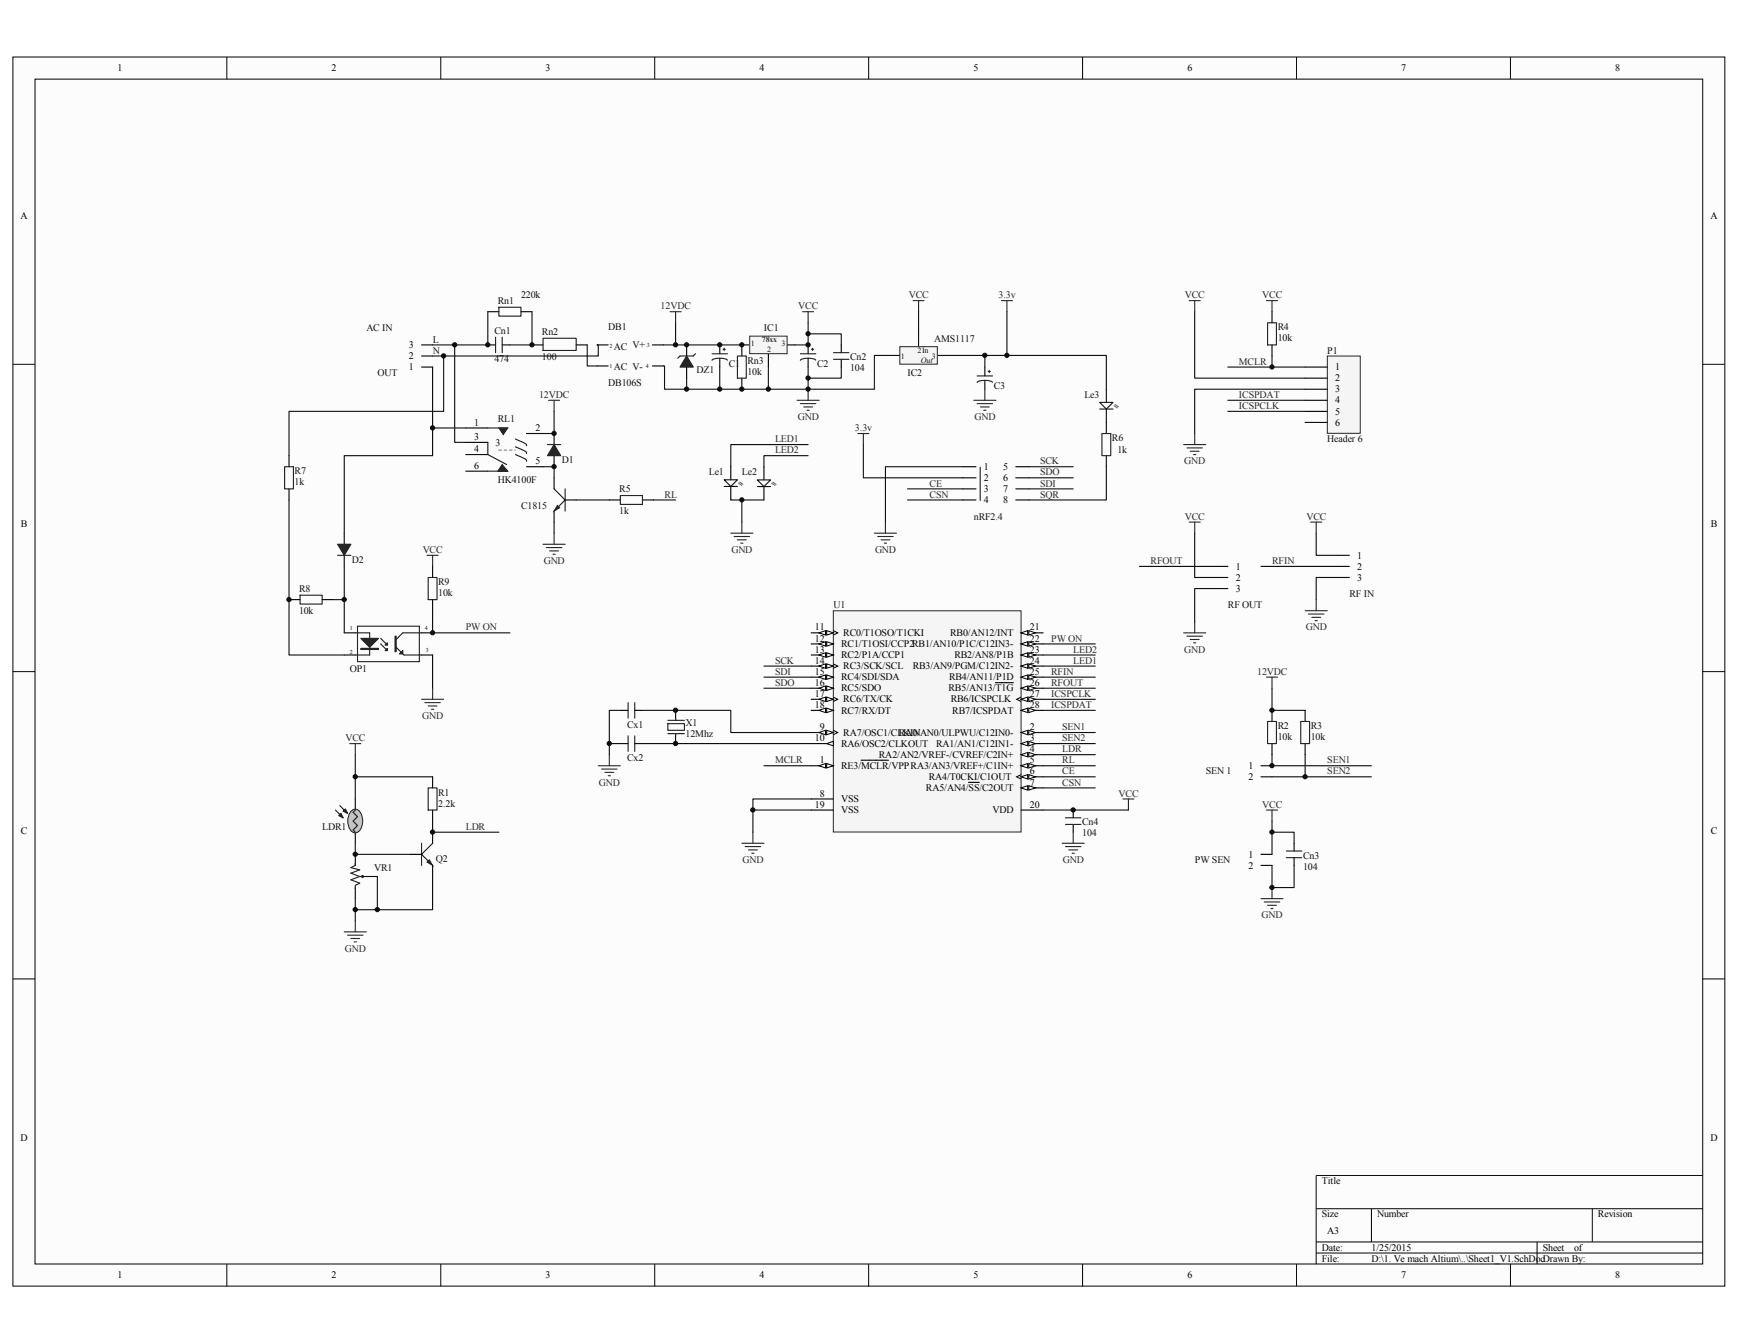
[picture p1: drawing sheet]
<svg xmlns="http://www.w3.org/2000/svg" width="279mm" height="216mm" viewBox="0 0 279 216" stroke-linecap="round" stroke-linejoin="round" font-family="sans-serif">
<path d="M2.1 9.2h275.2v197.6h-275.2z" fill="#fcfcfc"/>
<path d="M2.1 9.2h275.2v197.6h-275.2z" fill="none" stroke="#000" stroke-width=".16"/>
<path d="M5.7 12.7h268v190.5h-268z" fill="#fcfcfc"/>
<g fill="none" stroke="#000" stroke-width=".16">
<path d="M5.6 12.7h268.1v190.5h-268.1zM36.5 9.2v3.5M70.9 9.2v3.5M105.3 9.2v3.5M139.6 9.2v3.5M174 9.2v3.5M208.4 9.2v3.5M242.8 9.2v3.5M2.1 58.6h3.5M273.7 58.6h3.6M2.1 108h3.5M273.7 108h3.6"/>
<path d="M2.1 157.4h3.5M273.7 157.4h3.6M211.6 194.3h62.1M211.6 199.7h62.1M220.5 194.3v5.4M247.1 199.7v3.5M256 194.3v5.4M273.7 189h-62.1v14.2M36.5 203.2v3.6M70.9 203.2v3.6M105.3 203.2v3.6M139.6 203.2v3.6"/>
<path d="M174 203.2v3.6M208.4 203.2v3.6M211.6 201.4h62.1M242.8 203.2v3.6"/>
</g>
<g fill="none" stroke="#000" stroke-width=".18">
<path d="M78.4 55.5h1.3M78.4 50.1h1.8M80.7 55.5h1.3M83.7 50.1h1.8M85.5 55.5h1.8M92.6 55.5h1.8M110.4 55.5v1.7M110.4 59v1.8M115.7 55.5v1.4M115.7 57.6v1.4M119.3 55.5h2.1M123.5 56.8v2.1"/>
<path d="M125.7 55.5h2.1M129.9 55.5v1.4M129.9 57.6v1.4M158.3 59v1.4M158.3 61.1v1.5"/>
</g>
<g fill="none" stroke="#1c1c1c" stroke-width=".18">
<path d="M79.7 54.2v2.5M80.2 49.4h3.5v1.4h-3.5zM80.7 54.2v2.5M87.3 54.4h5.3v1.9h-5.3zM109.3 57.2h2.1M114.5 56.9h2.5M116.2 56.2h.4M116.4 56v.3M116.9 57.9a2.48 2.48 0 0 0-2.4 0M128.7 56.9h2.5M130.4 56.2h.4M130.6 56v.3"/>
<path d="M131.1 57.9a2.48 2.48 0 0 0-2.4 0M158.9 59.7h.3M159 59.5v.4M157.1 60.4h2.5M159.5 61.5a2.48 2.48 0 0 0-2.4 0"/>
</g>
<path d="M85.5 50.1v5.4h-3.5" fill="none" stroke="#0e0e0e" stroke-width=".18"/>
<path d="M110.4 57.2l1 1.8h-2.1z" fill="#1c1c1c" stroke="#1c1c1c" stroke-width=".18"/>
<path d="M109.3 57.2l-.3 .4M111.8 56.9l-.4 .3" fill="none" stroke="#141414" stroke-width=".18"/>
<path d="M120.5 54.1h6v2.8h-6z" fill="#f5f5f5"/>
<path d="M120.5 54h6v2.9h-6z" fill="none" stroke="#262626" stroke-width=".16"/>
<g fill="none" stroke="#0e0e0e" stroke-width=".18">
<path d="M78.4 50.1v5.4h-8.9M106.7 58.8h.1v3.8h16.7v-3.7M108.6 51.9v3.6M115.7 59v3.6M129.9 59v3.6h-6.4M129.9 51.9v3.6h-2.1M87.3 75h1.8v1.8M89.1 66.1v3.6h-1.8M129.9 73.3h-7.1v1.8M129.9 71.5h-12.4v3.5M89.1 83.9v1.8M92.6 80.4h5.4"/>
<path d="M117.5 80.4h5.3M119.3 80.4v3.5M98 119.5h1.7M99.7 114.2h-1.7v7.1"/>
</g>
<g fill="none" stroke="#262626" stroke-width=".18">
<path d="M107.7 50.1h1.8M108.6 50.1v1.8M129 50.1h1.8M129.9 50.1v1.8M88.2 64.4h1.8M89.1 64.4v1.7M128.1 64.4h3.6M128.7 64.9h2.5M129.2 65.4h1.4M129.7 66h.4M129.9 62.6v1.8M87.3 87.5h3.6"/>
<path d="M87.8 88h2.5M88.4 88.6h1.4M88.9 89.1h.4M89.1 85.7v1.8M117.5 85.7h3.5M118 86.2h2.5M118.6 86.8h1.4M119.1 87.3h.3M119.3 83.9v1.8M96.2 123.1h3.5M96.7 123.6h2.5M97.2 124.2h1.5"/>
<path d="M97.8 124.7h.3M98 121.3v1.8"/>
</g>
<g fill="none" stroke="#000" stroke-width=".18">
<path d="M67.8 59h1.7M67.8 57.2h1.7M67.8 55.5h1.7M74.9 73.1h3.5M74.9 75.7h3.5M74.9 68.8h3.5M74.9 71.1h3.5M84.6 69.7h2.7M84.6 75h2.7M89.1 69.7v1.8M89.1 73.3v1.7M89.1 76.8v1.8"/>
<path d="M117.5 75v2.1M117.5 78.3v2.1M122.8 75.1v2.1M122.8 78.3v2.1M89.1 82.2v1.7M90.9 80.4h1.7M99.7 114.2h1.3M99.7 119.5h1.3M102 114.2h1.3M102 119.5h1.3M108.6 114.2v1.6M108.6 117.9v1.6"/>
<path d="M57.1 128.4v1.8M57.1 133.8v1.8M202.7 123.1h1.8M202.7 124.9h1.8M202.7 137.3h1.8M202.7 139.1h1.8"/>
</g>
<g fill="#1c1c1c" stroke="#1c1c1c" stroke-width=".18">
<path d="M89.1 71.5l1 1.8h-2.1z"/>
<path d="M55.2 130.4l.3-.4 .4 .8z"/>
<path d="M54.8 130.8l.4 .7-.7-.4z"/>
</g>
<g fill="none" stroke="#1c1c1c" stroke-width=".18">
<path d="M78.4 68.8h3.2M78.4 75.7h3.2M78.4 73.1l3 1.6M82.9 71.8l1.5 .7 .3 .2-.1 .2M82.9 70.6l1.5 .7 .3 .2-.1 .2M82.9 73.1l1.5 .7 .3 .2-.1 .1M88 71.5h2.1M89.1 78.6l1.8 1.8-1.5 1.4M90.9 78.6v3.6M101 113v2.4M101 118.3v2.5M102 113v2.4"/>
<path d="M102 118.3v2.5M107.4 116.3h2.6v1.1h-2.6zM107.4 115.8h2.6M107.4 117.9h2.6M108.6 115.4v.4M108.6 117.9v.4M53.9 130.2l1.3 1.3M54.6 129.5l1.3 1.3"/>
</g>
<g fill="#1c1c1c" stroke="#1c1c1c" stroke-width=".16">
<path d="M89.6 81.3l.4 .3-.9 .6z"/>
<path d="M80.7 74.7l.9 1h-1.6z"/>
<path d="M80.2 68.8h1.4l-.7 1.1z"/>
</g>
<path d="M80.2 72.4h2.7" fill="none" stroke="#808080" stroke-width=".18" stroke-dasharray=".4 .4"/>
<path d="M78.4 71.1v2M116.4 77.1h2.2l-1.1 1.1zM116.4 78.2h2.2M121.7 77.2h2.2l-1.1 1zM121.7 78.2h2.2" fill="none" stroke="#131313" stroke-width=".18"/>
<path d="M118.7 77.7l.6 .3M118.9 77.5l.5 .3M124.1 77.7l.5 .3M124.2 77.5l.6 .4" fill="none" stroke="#6c6c6c" stroke-width=".18"/>
<path d="M56.4 130.4a.94 .94 0 0 1 1-.3 .94 .94 0 0 1 .7 .8 2.44 2.44 0 0 1-.6 2.9 1 1 0 0 1-1.4-.7 2.73 2.73 0 0 1 .3-2.7z" fill-rule="evenodd" fill="#c0c0c0" stroke="#1c1c1c" stroke-width=".16"/>
<path d="M118.6 57.2h1.4v3.6h-1.4zM134 57.8h2.5M134 56.7h2.5M57.1 130.2l-.3 .4 .7 .7-.7 .7 .7 .7-.7 .7 .3 .4M57.1 138.8v.3l-.7 .4 1.4 .3-1.4 .6 1.4 .5-1.4 .5 1.4 .6-.7 .3v.6M67.8 135.6v3.5M69.5 135.6l-1.7 1.7 1.4 1.5M58 140.9h.2" fill="none" stroke="#1c1c1c" stroke-width=".18"/>
<path d="M119.3 55.5v1.7M135.2 55.5v1.2M135.2 57.8v1.2M119.3 60.8v1.8M57.1 137.3v1.8M66 137.3h1.8M69.5 133.8v1.8M69.5 139.1v1.8M57.1 142.7v1.8M58 140.9h1.8" fill="none" stroke="#000" stroke-width=".18"/>
<path d="M129.9 53.7h5.3v1.8M110.4 60.8v1.8M57.1 135.6v1.7h8.9M57.1 121.3v7.1M57.1 124.9h12.4M69.5 132v1.8h10.7M57.1 144.5v3.5M59.8 140.9h.9v5.3h-3.6M69.5 140.9v5.3h-8.8" fill="none" stroke="#0e0e0e" stroke-width=".18"/>
<path d="M56.2 119.5h1.8M57.1 119.5v1.8M55.3 149.8h3.6M55.9 150.3h2.5M56.4 150.9h1.4M56.9 151.4h.4M57.1 148v1.8" fill="none" stroke="#262626" stroke-width=".18"/>
<path d="M58 140.9l.4-.2v.4z" fill="#1c1c1c" stroke="#1c1c1c" stroke-width=".18"/>
<path d="M68.7 138.6l.3-.4 .5 .9z" fill="#1c1c1c" stroke="#1c1c1c" stroke-width=".16"/>
<path d="M134 98.2h30.1v35.6h-30.1z" fill="#f5f5f5"/>
<path d="M134 98.2h30.1v35.6h-30.1z" fill="none" stroke="#262626" stroke-width=".16"/>
<path d="M164.1 117.8h3.6" fill="none" stroke="#000" stroke-width=".18"/>
<g fill="#fcfcfc" stroke="#000" stroke-width=".16">
<path d="M164.1 117.8l1.1-.4v.7z"/>
<path d="M165.4 117.4l1.1 .4-1.1 .3z"/>
</g>
<path d="M164.1 119.5h3.6" fill="none" stroke="#000" stroke-width=".18"/>
<g fill="#fcfcfc" stroke="#000" stroke-width=".16">
<path d="M164.1 119.5l1.1-.3v.7z"/>
<path d="M165.4 119.2l1.1 .3-1.1 .4z"/>
</g>
<path d="M164.1 121.3h3.6" fill="none" stroke="#000" stroke-width=".18"/>
<g fill="#fcfcfc" stroke="#000" stroke-width=".16">
<path d="M164.1 121.3l1.1-.3v.7z"/>
<path d="M165.4 121l1.1 .3-1.1 .4z"/>
</g>
<path d="M164.1 123.1h3.6" fill="none" stroke="#000" stroke-width=".18"/>
<g fill="#fcfcfc" stroke="#000" stroke-width=".16">
<path d="M164.1 123.1l1.1-.4v.8z"/>
<path d="M165.4 122.7l1.1 .4-1.1 .4z"/>
</g>
<path d="M164.1 124.9h3.6" fill="none" stroke="#000" stroke-width=".18"/>
<path d="M164.1 124.5l-.7 .4 .7 .3" fill="none" stroke="#000" stroke-width=".16"/>
<g fill="#fcfcfc" stroke="#000" stroke-width=".16">
<path d="M164.1 124.9l1.1-.4v.7z"/>
<path d="M165.4 124.5l1.1 .4-1.1 .3z"/>
</g>
<path d="M164.1 126.7h3.6" fill="none" stroke="#000" stroke-width=".18"/>
<g fill="#fcfcfc" stroke="#000" stroke-width=".16">
<path d="M164.1 126.7l1.1-.4v.7z"/>
<path d="M165.4 126.3l1.1 .4-1.1 .3z"/>
</g>
<path d="M164.1 101.7h3.6M155.7 125.8h1.7" fill="none" stroke="#000" stroke-width=".18"/>
<g fill="#fcfcfc" stroke="#000" stroke-width=".16">
<path d="M164.1 101.7l1.1-.3v.7z"/>
<path d="M165.4 101.4l1.1 .3-1.1 .4z"/>
</g>
<path d="M164.1 103.5h3.6" fill="none" stroke="#000" stroke-width=".18"/>
<g fill="#fcfcfc" stroke="#000" stroke-width=".16">
<path d="M164.1 103.5l1.1-.3v.7z"/>
<path d="M165.4 103.2l1.1 .3-1.1 .4z"/>
</g>
<path d="M164.1 105.3h3.6" fill="none" stroke="#000" stroke-width=".18"/>
<g fill="#fcfcfc" stroke="#000" stroke-width=".16">
<path d="M164.1 105.3l1.1-.4v.8z"/>
<path d="M165.4 104.9l1.1 .4-1.1 .4z"/>
</g>
<path d="M164.1 107.1h3.6" fill="none" stroke="#000" stroke-width=".18"/>
<g fill="#fcfcfc" stroke="#000" stroke-width=".16">
<path d="M164.1 107.1l1.1-.4v.7z"/>
<path d="M165.4 106.7l1.1 .4-1.1 .3z"/>
</g>
<path d="M164.1 108.9h3.6" fill="none" stroke="#000" stroke-width=".18"/>
<g fill="#fcfcfc" stroke="#000" stroke-width=".16">
<path d="M164.1 108.9l1.1-.4v.7z"/>
<path d="M165.4 108.5l1.1 .4-1.1 .3z"/>
</g>
<path d="M164.1 110.6h3.6" fill="none" stroke="#000" stroke-width=".18"/>
<g fill="#fcfcfc" stroke="#000" stroke-width=".16">
<path d="M164.1 110.6l1.1-.3v.7z"/>
<path d="M165.4 110.3l1.1 .3-1.1 .4z"/>
</g>
<path d="M160 109.7h2.9M164.1 112.4h3.6" fill="none" stroke="#000" stroke-width=".18"/>
<path d="M164.1 112.1l-.7 .3 .7 .4" fill="none" stroke="#000" stroke-width=".16"/>
<g fill="#fcfcfc" stroke="#000" stroke-width=".16">
<path d="M164.1 112.4l1.1-.3v.7z"/>
<path d="M165.4 112.1l1.1 .3-1.1 .4z"/>
</g>
<path d="M164.1 114.2h3.6" fill="none" stroke="#000" stroke-width=".18"/>
<g fill="#fcfcfc" stroke="#000" stroke-width=".16">
<path d="M164.1 114.2l1.1-.4v.8z"/>
<path d="M165.4 113.8l1.1 .4-1.1 .4z"/>
</g>
<path d="M130.4 101.7h3.6" fill="none" stroke="#000" stroke-width=".18"/>
<path d="M134 101.4l.7 .3-.7 .4" fill="none" stroke="#000" stroke-width=".16"/>
<g fill="#fcfcfc" stroke="#000" stroke-width=".16">
<path d="M132.9 101.4l1.1 .3-1.1 .4z"/>
<path d="M131.7 101.7l1-.3v.7z"/>
</g>
<path d="M130.4 103.5h3.6" fill="none" stroke="#000" stroke-width=".18"/>
<g fill="#fcfcfc" stroke="#000" stroke-width=".16">
<path d="M132.9 103.2l1.1 .3-1.1 .4z"/>
<path d="M131.7 103.5l1-.3v.7z"/>
</g>
<path d="M130.4 105.3h3.6" fill="none" stroke="#000" stroke-width=".18"/>
<g fill="#fcfcfc" stroke="#000" stroke-width=".16">
<path d="M132.9 104.9l1.1 .4-1.1 .4z"/>
<path d="M131.7 105.3l1-.4v.8z"/>
</g>
<path d="M130.4 107.1h3.6" fill="none" stroke="#000" stroke-width=".18"/>
<path d="M134 106.7l.7 .4-.7 .3" fill="none" stroke="#000" stroke-width=".16"/>
<g fill="#fcfcfc" stroke="#000" stroke-width=".16">
<path d="M132.9 106.7l1.1 .4-1.1 .3z"/>
<path d="M131.7 107.1l1-.4v.7z"/>
</g>
<path d="M130.4 108.9h3.6" fill="none" stroke="#000" stroke-width=".18"/>
<g fill="#fcfcfc" stroke="#000" stroke-width=".16">
<path d="M132.9 108.5l1.1 .4-1.1 .3z"/>
<path d="M131.7 108.9l1-.4v.7z"/>
</g>
<path d="M130.4 110.6h3.6" fill="none" stroke="#000" stroke-width=".18"/>
<g fill="#fcfcfc" stroke="#000" stroke-width=".16">
<path d="M132.9 110.3l1.1 .3-1.1 .4z"/>
<path d="M131.7 110.6l1-.3v.7z"/>
</g>
<path d="M130.4 112.4h3.6" fill="none" stroke="#000" stroke-width=".18"/>
<path d="M134 112.1l.7 .3-.7 .4" fill="none" stroke="#000" stroke-width=".16"/>
<g fill="#fcfcfc" stroke="#000" stroke-width=".16">
<path d="M132.9 112.1l1.1 .3-1.1 .4z"/>
<path d="M131.7 112.4l1-.3v.7z"/>
</g>
<path d="M130.4 114.2h3.6" fill="none" stroke="#000" stroke-width=".18"/>
<g fill="#fcfcfc" stroke="#000" stroke-width=".16">
<path d="M132.9 113.8l1.1 .4-1.1 .4z"/>
<path d="M131.7 114.2l1-.4v.8z"/>
</g>
<path d="M130.4 128.4h3.6M130.4 130.2h3.6M130.4 123.1h3.6" fill="none" stroke="#000" stroke-width=".18"/>
<g fill="#fcfcfc" stroke="#000" stroke-width=".16">
<path d="M132.9 122.7l1.1 .4-1.1 .4z"/>
<path d="M131.7 123.1l1-.4v.8z"/>
</g>
<path d="M130.4 117.8h3.6M138.4 122.2h4.4" fill="none" stroke="#000" stroke-width=".18"/>
<path d="M134 117.4l.7 .4-.7 .3" fill="none" stroke="#000" stroke-width=".16"/>
<g fill="#fcfcfc" stroke="#000" stroke-width=".16">
<path d="M132.9 117.4l1.1 .4-1.1 .3z"/>
<path d="M131.7 117.8l1-.4v.7z"/>
</g>
<path d="M130.4 119.5h3.6" fill="none" stroke="#000" stroke-width=".18"/>
<path d="M132.9 119.5l1.1-.3v.7z" fill="#fcfcfc" stroke="#000" stroke-width=".16"/>
<path d="M164.1 130.2h3.6" fill="none" stroke="#000" stroke-width=".18"/>
<path d="M203.6 48.3h1.8M204.5 48.3v1.8M203.6 108.9h1.8M204.5 108.9v1.7M119.3 135.6h3.5M119.8 136.1h2.5M120.3 136.6h1.4M120.9 137.2h.3M121 133.8v1.8" fill="none" stroke="#262626" stroke-width=".18"/>
<path d="M122.8 107.1h7.6M122.8 108.9h7.6M122.8 110.6h7.6M167.7 117.8h8.4M167.7 119.5h8.4M204.5 110.6v3.6h5.3M167.7 121.3h8.4M204.5 121.3v1.8h16M209.8 121.3v3.6h-5.3M209.8 124.9h10.7" fill="none" stroke="#0e0e0e" stroke-width=".18"/>
<path d="M213.4 57.3h5.3v12.4h-5.3z" fill="#f5f5f5"/>
<path d="M213.4 57.2h5.3v12.5h-5.3z" fill="none" stroke="#262626" stroke-width=".16"/>
<g fill="none" stroke="#000" stroke-width=".18">
<path d="M143.4 57.1h2.1M147.7 53.7v2.1M149.8 57.1h2.1M209.8 59h3.6M154.8 75h2.1M154.8 76.8h2.1M154.8 78.6h2.1M163.3 75h2.1M163.3 76.8h2.1M163.3 78.6h2.1M209.8 60.8h3.6M209.8 62.6h3.6"/>
<path d="M209.8 64.4h3.6M209.8 66.1h3.6M209.8 67.9h3.6M154.8 80.4h2.1M163.3 80.4h2.1M195.6 91.1h1.8M195.6 92.8h1.8M195.6 94.6h1.8M215.1 89.3h1.8M215.1 91.1h1.8M215.1 92.8h1.8M172.5 130.2v1.3"/>
<path d="M172.5 132.5v1.3M208 135.6v1.2M208 137.9v1.2"/>
</g>
<g fill="none" stroke="#0e0e0e" stroke-width=".18">
<path d="M192.1 50.1v10.7h17.7M197.4 59h12.4M204.5 57.2v1.8M145.9 78.6h8.9M154.8 75h-12.5v8.9M165.4 78.6h7.1M165.4 76.8h7.1M165.4 75h7.1M197.4 64.4h12.4M197.4 66.1h12.4M209.8 62.6h-17.7v7.1M145.9 80.4h8.9"/>
<path d="M183.2 91.1h12.4M192.1 85.7v7.1h3.5M195.6 94.6h-3.5v5.4M202.7 91.1h12.4M211.6 85.7v3.6h3.5M215.1 92.8h-3.5v3.6M103.3 114.2h14.2v3.6h12.9M103.3 119.5h27.1M167.7 112.4h8.4M167.7 114.2h8.4M167.7 110.6h8.4M167.7 108.9h8.4"/>
<path d="M167.7 107.1h8.4M167.7 105.3h8.4M122.8 123.1h7.6M167.7 126.7h8.4M167.7 130.2h13.7M167.7 124.9h8.4M204.5 133.8h3.5v1.8M204.5 139.1v3.6h3.5v-3.6M204.5 132v5.3"/>
</g>
<g fill="none" stroke="#262626" stroke-width=".18">
<path d="M191.2 48.3h1.7M192.1 48.3v1.8M190.3 71.5h3.5M190.8 72h2.5M191.3 72.5h1.5M191.9 73.1h.3M192.1 69.7v1.8M140.6 85.7h3.5M141.1 86.2h2.5M141.6 86.8h1.5M142.2 87.3h.3M142.3 83.9v1.8"/>
<path d="M191.2 83.9h1.7M192.1 83.9v1.8M192.1 100v1.7M209.8 98.2h3.6M210.3 98.7h2.5M210.7 83.9h1.8M210.9 99.2h1.4M211.4 99.8h.4M211.6 83.9v1.8M211.6 96.4v1.8M190.3 101.7h3.5M190.8 102.3h2.5"/>
<path d="M191.3 102.8h1.5M191.9 103.3h.3M170.8 135.6h3.5M171.3 136.1h2.5M171.8 136.6h1.4M172.3 137.2h.4M172.5 133.8v1.8M180.5 128.4h1.8M181.4 128.4v1.8M203.6 130.2h1.8M204.5 130.2v1.8M202.7 144.5h3.6"/>
<path d="M203.2 145h2.5M203.8 145.5h1.4M204.3 146.1h.4M204.5 142.7v1.8"/>
</g>
<path d="M157.6 75.1v5.3M171.3 132.5h2.5M171.3 131.5h2.5M206.8 137.9h2.5M206.8 136.8h2.5" fill="none" stroke="#1c1c1c" stroke-width=".18"/>
<path d="M144.7 55.8h6v2.7h-6z" fill="#f5f5f5"/>
<path d="M144.7 55.7h6v2.8h-6z" fill="none" stroke="#262626" stroke-width=".16"/>
<g fill="none" stroke="#262626" stroke-width=".18">
<path d="M146.8 48.3h1.8M147.7 48.3v1.8M161 48.3h1.8M161.9 48.3v1.8M137.9 69.7h1.8M138.8 69.7v1.8M156.5 64.4h3.6M157.1 64.9h2.5M157.6 65.4h1.4M158.1 66h.4M158.3 62.6v1.8M68.7 89.3h1.7"/>
<path d="M69.5 89.3v1.8M67.8 112.4h3.5M68.3 113h2.5M68.8 113.5h1.5M69.4 114h.3M69.5 110.6v1.8"/>
</g>
<g fill="none" stroke="#0e0e0e" stroke-width=".18">
<path d="M69.5 59v9.8h5.4M71.3 57.2v8.9h-24.8v7.2M73.1 55.5v15.6h1.8M94.4 55.5v3.3h1.6M96 55.5h.2v1.7h-26.7M106.7 55.5h12.6M135.2 59v1.8h-5.3M143.4 57.1h-2.8v5.5h-10.7M147.7 50.1v3.6M158.3 57.1v1.9M161.9 50.1v7h-10M161.9 57.1h16v5.5"/>
<path d="M69.5 68.8v4.5h-14.2v12.4M138.8 71.5v5.3h16M177.9 75v5.4h-12.5M46.5 80.4v24.9h8.8M53.6 96.4h1.7M55.3 91.1v10.6M69.5 98.2v3.5h12.5M105.1 80.4h3.5M69.5 105.3v5.3M167.7 103.5h8.4M121 130.2h9.4M130.4 128.4h-9.4v5.4"/>
<path d="M167.7 123.1h8.4"/>
</g>
<g fill="none" stroke="#000" stroke-width=".18">
<path d="M96 58.8h1.8M96 55.5h1.8M104.9 58.8h1.8M104.9 55.5h1.8M204.5 50.1v1.8M204.5 55.5v1.7M46.5 73.3v1.7M46.5 78.6v1.8M177.9 62.6v2.1M177.9 65.8v3.9M177.9 73.3v1.7M46.5 96.4h1.7"/>
<path d="M51.8 96.4h1.8M55.3 85.7v1.8M55.3 89.3v1.8M69.5 91.1v1.7M69.5 96.4v1.8M98 80.4h1.7M103.3 80.4h1.8M55.3 101.7h1.8M55.3 105.3h1.8M67.8 101.7h1.7M67.8 105.3h1.7M204.5 114.2v1.8"/>
<path d="M204.5 119.5v1.8M209.8 114.2v1.8M209.8 119.5v1.8M69.5 124.9v1.8M69.5 130.2v1.8"/>
</g>
<path d="M176.8 64.7h2.1l-1 1.1zM176.8 65.8h2.1" fill="none" stroke="#131313" stroke-width=".18"/>
<path d="M179.1 65.2l.5 .4M179.3 65l.5 .4" fill="none" stroke="#6c6c6c" stroke-width=".18"/>
<g fill="none" stroke="#1c1c1c" stroke-width=".18">
<path d="M203.8 51.9h1.4v3.6h-1.4zM45.8 75h1.4v3.6h-1.4zM99.7 79.7h3.6v1.4h-3.6zM177.1 69.7h1.5v3.6h-1.5zM48.2 95.7h3.6v1.4h-3.6zM54.3 89.3h2.1M68.8 92.8h1.5v3.6h-1.5zM57.1 101.7h2.3v3.6h-2.3M57.5 100.7h9.9v5.7h-9.9zM61.2 102.6l1.1 1.1M61.2 103.5l1.1 1.1M63.7 104.1l1.2 1.2h2.9"/>
<path d="M67.8 101.7h-3l-1.1 1.1M203.8 116h1.4v3.5h-1.4zM209.1 116h1.4v3.5h-1.4zM68.8 126.7h1.5v3.5h-1.5z"/>
</g>
<g fill="#1c1c1c" stroke="#1c1c1c" stroke-width=".18">
<path d="M58 102.6h2.8l-1.4 1.5z"/>
<path d="M62.3 104.2v.4h-.4z"/>
<path d="M62.3 103.3v.4h-.4z"/>
<path d="M64.8 104.6v.5h-.6z"/>
<path d="M54.3 87.5h2.1l-1.1 1.8z"/>
<path d="M58 104.2h2.8v.2h-2.8z" fill-rule="evenodd"/>
<path d="M63.5 102.3h.2v2.5h-.2z" fill-rule="evenodd"/>
</g>
<g fill="#0e0e0e" stroke="#0e0e0e" stroke-width=".16">
<circle cx="46.5" cy="96.4" r=".34"/>
<circle cx="55.3" cy="96.4" r=".34"/>
<circle cx="57.1" cy="146.2" r=".34"/>
<circle cx="57.1" cy="137.3" r=".34"/>
<circle cx="57.1" cy="124.9" r=".34"/>
<circle cx="60.7" cy="146.2" r=".34"/>
<circle cx="69.5" cy="133.8" r=".34"/>
<circle cx="69.5" cy="101.7" r=".34"/>
<circle cx="69.5" cy="68.8" r=".34"/>
<circle cx="71.3" cy="57.2" r=".34"/>
<circle cx="73.1" cy="55.4" r=".34"/>
<circle cx="78.4" cy="55.4" r=".34"/>
<circle cx="85.5" cy="55.4" r=".34"/>
<circle cx="89.1" cy="75" r=".34"/>
<circle cx="89.1" cy="69.7" r=".34"/>
<circle cx="97.9" cy="119.5" r=".34"/>
<circle cx="108.6" cy="119.5" r=".34"/>
<circle cx="108.6" cy="114.2" r=".34"/>
<circle cx="108.6" cy="55.4" r=".34"/>
<circle cx="110.4" cy="62.6" r=".34"/>
<circle cx="110.4" cy="55.4" r=".34"/>
<circle cx="115.7" cy="62.6" r=".34"/>
<circle cx="115.7" cy="55.4" r=".34"/>
<circle cx="119.3" cy="80.4" r=".34"/>
<circle cx="119.3" cy="62.6" r=".34"/>
<circle cx="119.3" cy="55.4" r=".34"/>
<circle cx="121" cy="130.2" r=".34"/>
<circle cx="123.5" cy="62.6" r=".34"/>
<circle cx="129.9" cy="62.6" r=".34"/>
<circle cx="129.9" cy="60.8" r=".34"/>
<circle cx="129.9" cy="55.4" r=".34"/>
<circle cx="129.9" cy="53.7" r=".34"/>
<circle cx="158.3" cy="57.1" r=".34"/>
<circle cx="161.9" cy="57.1" r=".34"/>
<circle cx="172.5" cy="130.2" r=".34"/>
<circle cx="204.5" cy="142.7" r=".34"/>
<circle cx="204.5" cy="133.8" r=".34"/>
<circle cx="204.5" cy="123.1" r=".34"/>
<circle cx="204.5" cy="114.2" r=".34"/>
<circle cx="204.5" cy="59" r=".34"/>
<circle cx="209.8" cy="124.9" r=".34"/>
</g>
<g font-size="1.6">
<text x="18.9" y="11.5">1</text>
<text x="53.3" y="11.5">2</text>
<text x="87.7" y="11.5">3</text>
<text x="122.1" y="11.5">4</text>
<text x="156.5" y="11.5">5</text>
<text x="190.9" y="11.5">6</text>
<text x="225.3" y="11.5">7</text>
<text x="259.7" y="11.5">8</text>
<text x="3.3" y="35.2">A</text>
<text x="275" y="35.2">A</text>
<text x="65.7" y="59.5">1</text>
<text x="65.7" y="57.7">2</text>
<text x="65.7" y="56">3</text>
<text x="214.6" y="59.5">1</text>
<text x="214.6" y="61.3">2</text>
<text x="214.6" y="63.1">3</text>
<text x="214.6" y="64.9">4</text>
<text x="76.2" y="68.4">1</text>
<text x="76.2" y="70.7">3</text>
<text x="79.7" y="71.6">3</text>
<text x="86.1" y="69.3">2</text>
<text x="214.6" y="66.6">5</text>
<text x="214.6" y="68.4">6</text>
<text x="76.2" y="72.7">4</text>
<text x="76.2" y="75.4">6</text>
<text x="86.1" y="74.7">5</text>
<text x="158.2" y="75.5">1</text>
<text x="158.2" y="77.3">2</text>
<text x="161.3" y="75.5">5</text>
<text x="161.3" y="77.3">6</text>
<text x="158.2" y="79.1">3</text>
<text x="158.2" y="80.9">4</text>
<text x="161.3" y="79.1">7</text>
<text x="161.3" y="80.9">8</text>
<text x="3.3" y="84.6">B</text>
<text x="218.2" y="89.8">1</text>
<text x="275" y="84.6">B</text>
<text x="198.6" y="91.6">1</text>
<text x="198.6" y="93.3">2</text>
<text x="198.6" y="95.1">3</text>
<text x="218.2" y="91.6">2</text>
<text x="218.2" y="93.3">3</text>
<text x="131" y="101.3">11</text>
<text x="165.6" y="101.3">21</text>
<text x="131" y="103.1">12</text>
<text x="131" y="104.9">13</text>
<text x="131" y="106.7">14</text>
<text x="135.2" y="104">RC1/T1OSI/CCP2RB1/AN10/P1C/C12IN3-</text>
<text x="135.2" y="105.8">RC2/P1A/CCP1</text>
<text x="135.6" y="102.2">RC0/T1OSO/T1CKI</text>
<text x="135.6" y="107.6">RC3/SCK/SCL</text>
<text x="146.7" y="107.6">RB3/AN9/PGM/C12IN2-</text>
<text x="152.8" y="102.2">RB0/AN12/INT</text>
<text x="153.4" y="105.8">RB2/AN8/P1B</text>
<text x="165.6" y="103.1">22</text>
<text x="165.6" y="104.9">23</text>
<text x="165.6" y="106.7">24</text>
<text x="131" y="108.5">15</text>
<text x="131" y="110.3">16</text>
<text x="131" y="112">17</text>
<text x="131" y="113.8">18</text>
<text x="135.2" y="109.4">RC4/SDI/SDA</text>
<text x="135.2" y="111.1">RC5/SDO</text>
<text x="135.6" y="112.9">RC6/TX/CK</text>
<text x="152.5" y="111.1">RB5/AN13/T1G</text>
<text x="152.6" y="109.4">RB4/AN11/P1D</text>
<text x="152.8" y="112.9">RB6/ICSPCLK</text>
<text x="165.6" y="108.5">25</text>
<text x="165.6" y="110.3">26</text>
<text x="165.6" y="112">27</text>
<text x="165.6" y="113.8">28</text>
<text x="131" y="119.2">10</text>
<text x="131.8" y="117.4">9</text>
<text x="135.2" y="114.7">RC7/RX/DT</text>
<text x="135.6" y="118.3">RA7/OSC1/CLKIN</text>
<text x="144.5" y="118.3">RA0/AN0/ULPWU/C12IN0-</text>
<text x="153.1" y="114.7">RB7/ICSPDAT</text>
<text x="165.6" y="117.4">2</text>
<text x="165.6" y="119.2">3</text>
<text x="131.8" y="122.7">1</text>
<text x="135.2" y="123.6">RE3/MCLR/VPPRA3/AN3/VREF+/C1IN+</text>
<text x="135.2" y="120.1">RA6/OSC2/CLKOUT</text>
<text x="141.3" y="121.8">RA2/AN2/VREF-/CVREF/C2IN+</text>
<text x="149.3" y="125.4">RA4/T0CKI/C1OUT</text>
<text x="150.5" y="120.1">RA1/AN1/C12IN1-</text>
<text x="165.6" y="120.9">4</text>
<text x="165.6" y="122.7">5</text>
<text x="165.6" y="124.5">6</text>
<text x="200.7" y="123.6">1</text>
<text x="200.7" y="125.4">2</text>
<text x="131" y="129.8">19</text>
<text x="131.8" y="128.1">8</text>
<text x="135.2" y="128.9">VSS</text>
<text x="135.2" y="130.7">VSS</text>
<text x="148.9" y="127.2">RA5/AN4/SS/C2OUT</text>
<text x="159.5" y="130.7">VDD</text>
<text x="165.6" y="126.3">7</text>
<text x="165.6" y="129.8">20</text>
<text x="3.3" y="134.1">C</text>
<text x="200.7" y="137.9">1</text>
<text x="275" y="134.1">C</text>
<text x="200.7" y="139.6">2</text>
<text x="3.3" y="183.5">D</text>
<text x="275" y="183.5">D</text>
<text x="212.5" y="190.4">Title</text>
<text x="212.5" y="195.7">Size</text>
<text x="221.4" y="195.7">Number</text>
<text x="256.9" y="195.7">Revision</text>
<text x="212.5" y="201.1">Date:</text>
<text x="212.5" y="202.8">File:</text>
<text x="213.4" y="198.4">A3</text>
<text x="220.5" y="201.1">1/25/2015</text>
<text x="220.5" y="202.8">D:\1. Ve mach Altium\..\Sheet1_V1.SchDocDrawn By:</text>
<text x="248" y="201.1">Sheet</text>
<text x="253.1" y="201.1">of</text>
<text x="18.9" y="205.5">1</text>
<text x="53.3" y="205.5">2</text>
<text x="87.7" y="205.5">3</text>
<text x="122.1" y="205.5">4</text>
<text x="156.5" y="205.5">5</text>
<text x="190.9" y="205.5">6</text>
<text x="225.3" y="205.5">7</text>
<text x="259.7" y="205.5">8</text>
</g>
<g font-size="1.6" fill="#0e0e0e">
<text x="83.8" y="47.9">220k</text>
<text x="58.9" y="53.3">AC IN</text>
<text x="79.5" y="53.6">Cn1</text>
<text x="80" y="48.8">Rn1</text>
<text x="87.1" y="53.8">Rn2</text>
<text x="97.8" y="53.1">DB1</text>
<text x="122.8" y="53.3">IC1</text>
<text x="205.4" y="53.1">R4</text>
<text x="69.6" y="55.1">L</text>
<text x="69.6" y="56.9">N</text>
<text x="79.5" y="58.3">474</text>
<text x="87.1" y="57.9">100</text>
<text x="98.7" y="59.5">AC V-</text>
<text x="98.7" y="56.3">AC V+</text>
<text x="112" y="59.9">DZ1</text>
<text x="117.1" y="59">C1</text>
<text x="120.2" y="58.4">Rn3</text>
<text x="131.4" y="59">C2</text>
<text x="136.7" y="57.9">Cn2</text>
<text x="136.7" y="59.7">104</text>
<text x="150.2" y="55">AMS1117</text>
<text x="205.4" y="54.9">10k</text>
<text x="213.4" y="56.9">P1</text>
<text x="60.7" y="60.4">OUT</text>
<text x="97.8" y="62">DB106S</text>
<text x="120.2" y="60.2">10k</text>
<text x="145.9" y="60.4">IC2</text>
<text x="159.8" y="62.6">C3</text>
<text x="174.3" y="64">Le3</text>
<text x="80" y="67.9">RL1</text>
<text x="178.7" y="70.9">R6</text>
<text x="213.4" y="71.1">Header 6</text>
<text x="47.4" y="76.2">R7</text>
<text x="80" y="77.7">HK4100F</text>
<text x="90.3" y="74.5">D1</text>
<text x="114" y="76.4">Le1</text>
<text x="119.3" y="76.4">Le2</text>
<text x="179.6" y="72.9">1k</text>
<text x="47.4" y="78">1k</text>
<text x="83.8" y="81.8">C1815</text>
<text x="99.6" y="79.1">R5</text>
<text x="99.6" y="82.7">1k</text>
<text x="156.6" y="83.5">nRF2.4</text>
<text x="48.1" y="95.1">R8</text>
<text x="56.6" y="90.5">D2</text>
<text x="70.4" y="94.1">R9</text>
<text x="70.4" y="95.8">10k</text>
<text x="48.1" y="98.7">10k</text>
<text x="134" y="97.8">U1</text>
<text x="197.4" y="97.8">RF OUT</text>
<text x="216.9" y="96">RF IN</text>
<text x="56.2" y="108">OP1</text>
<text x="100.8" y="117">Cx1</text>
<text x="110.2" y="116.7">X1</text>
<text x="110.2" y="118.4">12Mhz</text>
<text x="205.4" y="117.2">R2</text>
<text x="205.4" y="119">10k</text>
<text x="210.7" y="117.2">R3</text>
<text x="210.7" y="119">10k</text>
<text x="100.8" y="122.4">Cx2</text>
<text x="193.9" y="124.5">SEN 1</text>
<text x="70.4" y="127.9">R1</text>
<text x="70.4" y="129.7">2.2k</text>
<text x="51.8" y="133.4">LDR1</text>
<text x="174" y="132.7">Cn4</text>
<text x="174" y="134.5">104</text>
<text x="60.1" y="140">VR1</text>
<text x="70.1" y="138.6">Q2</text>
<text x="192.1" y="138.7">PW SEN</text>
<text x="209.5" y="138">Cn3</text>
<text x="209.5" y="139.8">104</text>
</g>
<g font-size="1.6" fill="#262626">
<text x="146.1" y="47.9">VCC</text>
<text x="160.5" y="47.9">3.3v</text>
<text x="190.5" y="47.9">VCC</text>
<text x="202.9" y="47.9">VCC</text>
<text x="106.2" y="49.7">12VDC</text>
<text x="128.3" y="49.7">VCC</text>
<text x="199.2" y="58.6">MCLR</text>
<text x="86.7" y="64">12VDC</text>
<text x="199.2" y="64">ICSPDAT</text>
<text x="199.2" y="65.7">ICSPCLK</text>
<text x="124.6" y="71.1">LED1</text>
<text x="128.2" y="67.5">GND</text>
<text x="137.4" y="69.3">3.3v</text>
<text x="156.6" y="67.5">GND</text>
<text x="124.6" y="72.9">LED2</text>
<text x="167.2" y="74.7">SCK</text>
<text x="167.2" y="76.4">SDO</text>
<text x="190.4" y="74.7">GND</text>
<text x="106.8" y="80">RL</text>
<text x="149.5" y="78.2">CE</text>
<text x="149.5" y="80">CSN</text>
<text x="167.2" y="78.2">SDI</text>
<text x="167.2" y="80">SQR</text>
<text x="190.5" y="83.5">VCC</text>
<text x="210" y="83.5">VCC</text>
<text x="68" y="88.9">VCC</text>
<text x="117.6" y="88.9">GND</text>
<text x="140.7" y="88.9">GND</text>
<text x="87.4" y="90.7">GND</text>
<text x="185" y="90.7">RFOUT</text>
<text x="204.5" y="90.7">RFIN</text>
<text x="74.9" y="101.3">PW ON</text>
<text x="209.9" y="101.3">GND</text>
<text x="124.6" y="106.7">SCK</text>
<text x="169" y="103.1">PW ON</text>
<text x="172.5" y="106.7">LED1</text>
<text x="172.5" y="104.9">LED2</text>
<text x="190.4" y="104.9">GND</text>
<text x="124.6" y="110.3">SDO</text>
<text x="124.6" y="108.5">SDI</text>
<text x="169" y="112">ICSPCLK</text>
<text x="169" y="113.8">ICSPDAT</text>
<text x="169" y="110.3">RFOUT</text>
<text x="169" y="108.5">RFIN</text>
<text x="202.1" y="108.5">12VDC</text>
<text x="55.5" y="119.2">VCC</text>
<text x="67.9" y="115.6">GND</text>
<text x="170.8" y="117.4">SEN1</text>
<text x="170.8" y="119.2">SEN2</text>
<text x="124.6" y="122.7">MCLR</text>
<text x="170.8" y="120.9">LDR</text>
<text x="170.8" y="124.5">CE</text>
<text x="170.8" y="122.7">RL</text>
<text x="213.4" y="122.7">SEN1</text>
<text x="213.4" y="124.5">SEN2</text>
<text x="96.3" y="126.3">GND</text>
<text x="170.8" y="126.3">CSN</text>
<text x="179.8" y="128.1">VCC</text>
<text x="202.9" y="129.8">VCC</text>
<text x="74.9" y="133.4">LDR</text>
<text x="119.4" y="138.7">GND</text>
<text x="170.9" y="138.7">GND</text>
<text x="202.8" y="147.6">GND</text>
<text x="55.4" y="153">GND</text>
</g>
<g font-size="1.3" fill="#0e0e0e">
<text x="120.7" y="55.7">1</text>
<text x="123.3" y="56.6">2</text>
<text x="125.7" y="55.7">3</text>
<text x="144.8" y="57.7">1</text>
<text x="147.5" y="56.8">2In</text>
<text x="148" y="58.4">Out</text>
<text x="149.8" y="57.7">3</text>
</g>
<text font-size="1.3" fill="#343434" x="122.5" y="55">78xx</text>
<g font-size="1" fill="#0e0e0e">
<text x="98" y="59.2">1</text>
<text x="98" y="56">2</text>
<text x="103.8" y="59.2">4</text>
<text x="104" y="55.8">3</text>
<text x="56.2" y="101.4">1</text>
<text x="68.3" y="101.4">4</text>
<text x="56.2" y="105.1">2</text>
<text x="68.5" y="104.7">3</text>
</g>
</svg>
